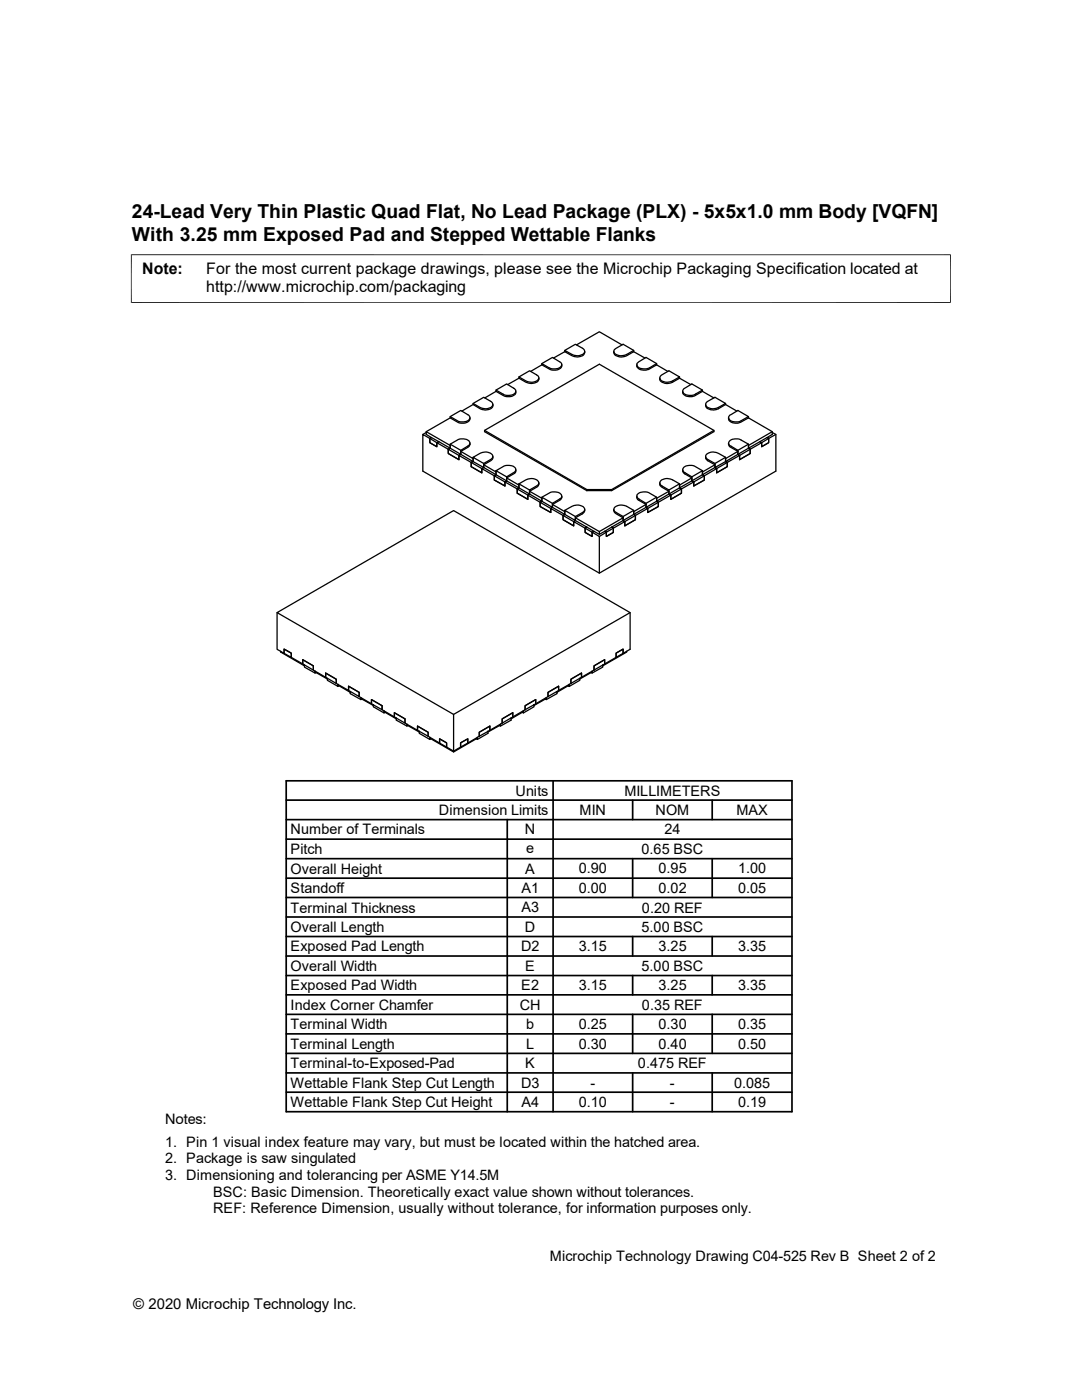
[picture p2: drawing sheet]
<svg xmlns="http://www.w3.org/2000/svg" width="216mm" height="279mm" viewBox="0 0 216 279" stroke-linecap="round" stroke-linejoin="round" font-family="sans-serif">
<g fill="none" stroke="#000" stroke-width=".25">
<path d="M99 77.9l2.1-1.3 1.4 .9a.71 .71 0 0 1 .4 .8 .71 .71 0 0 1-.7 .5l-1.4 .1-1.8-1v.2M102.9 78.1a1.1 1.1 0 0 1-1.5 1.1l-.8-.2-1.6-.9-2.3 1.3M103.5 75.2l1.4 .8a1.8 1.8 0 0 0 2.6-.6l-.3-.5-1.5-.9-2.2 1.2v.3M107.5 75.4a1.33 1.33 0 0 1-1.8 1.1l-.8-.2-1.4-.8-2.2 1.3M108.1 72.6l2.1-1.3 1.4 .9a.71 .71 0 0 1 .4 .8 .71 .71 0 0 1-.7 .5l-1.3 .1-1.9-1v.2M112.1 72.8a1.36 1.36 0 0 1-1.8 1.1l-.5-.2-1.7-.9-2.2 1.3M112.7 69.9l2.1-1.2 1.4 .8a.71 .71 0 0 1 .5 .8 .71 .71 0 0 1-.8 .6l-.5 .1-.8-.1-1.9-1v.3M115 68.8l4.6-2.6 4.5 2.6M116.7 70.1a1.03 1.03 0 0 1-1.2 1.1l-1.2-.1-1.6-.9-2.3 1.3M122.5 70.1a1.25 1.25 0 0 0 1.6 1.1l1-.2 1.3-.8 2.3 1.3M126.4 69.9l-1.3 .8a1.86 1.86 0 0 1-2.6-.5l.1-.4 1.7-1.1 2.1 1.2v.3M127.1 72.8a1.19 1.19 0 0 0 1.6 1.1l.7-.2 1.6-.9"/>
<path d="M131 72.6l-1.4 .8a2.01 2.01 0 0 1-2.5-.5v-.3l.2-.3 1.6-1 2.1 1.3v.2M131 72.8l2.3 1.3M131.7 75.4a1.29 1.29 0 0 0 1.8 1.1l.7-.2 1.4-.8M131.8 75.1l1.7-1.1 2.1 1.2-1.4 .8a1.89 1.89 0 0 1-2.5-.5zM135.6 75.2v.3M135.6 75.5l2.2 1.3M136.2 78.1a1.24 1.24 0 0 0 1.6 1.1l.8-.2 1.6-.9M140.2 77.9l-1.4 .8a1.94 1.94 0 0 1-2.6-.5l.3-.6 1.5-1 2.2 1.3v.2M140.2 78.1l2.3 1.3M85 86.1l4.8 2.8v.6l-.3 .2 2.1 1.2v.8l-2.1-1.2v-.8l.3-.2-2.3-1.4M85 86.3l-.6 .4M85.8 87.5l.3-.2 1.4 .8-.3 .2z"/>
<path d="M87.5 88.1l-.3 .2 2.3 1.4v.8l2.1 1.2v-.8l2.4 1.4v.8l2.1 1.3v-.9l2.5 1.5v.8l2.2 1.2v-.8l2.4 1.4v.8l2.1 1.3v-.9l2.5 1.4v.9l2.1 1.2v-.8l2.5 1.4v.8l2.1 1.2v-.8l2.3 1.3v.9l1.4 .8v-.9l1.4 .9v7.3M89.8 83.1l1.4 .8a1.94 1.94 0 0 0 2.6-.4l-.3-.7-1.6-.9-2.1 1.2v.3M89.8 88.6l1.4-.8a1.94 1.94 0 0 1 2.6 .5l-.3 .6-1.6 1M91.9 90.1l2.5 1.4v.6M93.8 88.4l-.1 .5-.2 .3-1.6 .9v.6v-.8l-2.1-1.3v.9l2.1 1.2-.3 .2 .3-.2 2.5 1.4-.4 .2 2.1 1.2v.9l-2.1-1.3v-.8l.4-.2M93.8 83.4a1.31 1.31 0 0 1-1.8 1.1l-.6-.2-1.6-.9-4.8 2.7v.6l1.1 .6-.3 .2v.8l1.4 .9v-.9v.9l-1.4-.9v-.8l-1.4-.8v7.3l35.2 20.4 35.2-20.4v-7.3l-.7-.4M94.4 80.5l1.4 .8a1.89 1.89 0 0 0 2.5-.5l-.2-.6-1.6-.9-2.1 1.2v.2M94.4 91.3l2.1 1.2 1.4-.8a.71 .71 0 0 0 .4-.8 .71 .71 0 0 0-.7-.6l-.8-.1-1 .3-1.4 .8v.8M94.4 92.1l2.1 1.2M96.5 93.3l2.5 1.4-.4 .3 2.2 1.2v.8l-2.2-1.2v-.8l.4-.3M96.5 92.5v.8l-.4 .2 .4-.2M96.5 92.8l2.5 1.4v.5"/>
<path d="M96.7 85.9l22.9-13.2 22.9 13.2v.2l-20.5 11.8h-4.9l-20.4-11.8zM96.7 85.9l20.4 11.8v.2M98.3 80.7a1.03 1.03 0 0 1-1.1 1.1l-1.2-.1-1.6-1-2.2 1.3M98.3 91.1v.4l-.2 .3-1.6 1v.5M99 93.9l2.1 1.3 1.4-.9a.71 .71 0 0 0 .4-.8 .71 .71 0 0 0-.7-.5l-1.1-.1-.5 .1-1.6 .9v.8M101.1 95.2v.8l-.3 .2 .3-.2 2.4 1.4-.3 .2 2.1 1.2v.9l-2.1-1.3v-.8l.3-.2M101.1 95.4l2.4 1.4v.6M102.9 93.7v.4l-.2 .3-1.6 1v.6l-2.1-1.3M103.5 96.6l2.2 1.2 1.4-.8a.71 .71 0 0 0 .4-.8 .71 .71 0 0 0-.7-.6l-.8-.1-1.1 .3-1.4 .8v.8M103.5 97.4l2.2 1.2M105.7 98l2.4 1.4v.6l-.3 .2 2.1 1.3v.8l-2.1-1.2v-.9l.3-.2-2.4-1.4M105.7 97.8v.8l-.4 .2 .4-.2"/>
<path d="M107.5 96.4l-.2 .7-1.6 .9v.6M108.1 99.2l2.1 1.3v.8l-.3 .2 .3-.2-2.1-1.3zM108.1 99.2l1.5-.8a1.87 1.87 0 0 1 2.5 .5v.3l-.3 .3-1.6 1M112.1 99v.4l-.3 .3-1.6 1M117.1 97.7h4.9v.2M127.1 99v.5l.2 .3 1.6 .9M131.7 96.4v.5l.2 .2 1.6 .9M133.5 98l-2.5 1.4v.6v-.8l-2.1 1.3-1.4-.9a.71 .71 0 0 1-.4-.8 .71 .71 0 0 1 .7-.5l1.4-.1 1.8 1M135.6 96.8l2.4-1.4v.6l-2.4 1.4zM135.6 97.4l.4 .2v.8l-2.1 1.3v-.9l2.1-1.2v.8l-2.1 1.3v-.9l-.4-.2v-.8M135.6 96.6l-2.1 1.2-1.4-.8a.71 .71 0 0 1-.4-.8 .71 .71 0 0 1 .7-.6l.8-.1 1 .3 1.4 .8v.8M135.6 97.4l-2.1 1.2v-.6"/>
<path d="M136.2 93.7v.4l.3 .4 1.5 .9M138 95.2v.8l2.2-1.3 .3 .3-2.1 1.2-.4-.2 .4 .2M138.4 96.2v.8l2.1-1.2v-.8v.8l-2.1 1.2zM138.4 96.2l-2.4 1.4-.4-.2M140.2 94.7l2.5-1.4 .3 .2-2.5 1.5zM140.8 91.1l.2 .6 1.7 1.1M140.8 80.7a1.23 1.23 0 0 0 1.6 1.1l.9-.2 1.5-.9M140.9 80.3l1.8-1 2.1 1.2-1.5 .8a1.89 1.89 0 0 1-2.5-.5zM142.5 85.9l-20.5 11.8M142.7 92.5v.8l2.1-1.2 .3 .2-2.1 1.2-.3-.2v-.5M142.7 92.8l-2.5 1.4v.5v-.8l-2.2 1.3-1.3-.9a.71 .71 0 0 1-.5-.8 .71 .71 0 0 1 .8-.5l1.3-.1 1.9 1M143 93.5v.9l2.1-1.3v-.8v.8l-2.1 1.3z"/>
<path d="M144.8 92.1l2.4-1.4 .4 .2-2.5 1.4zM144.8 80.5v.2M144.8 80.7l2.2 1.3M145.4 88.4l.1 .5 .2 .3 1.5 .9M145.4 83.4a1.25 1.25 0 0 0 1.6 1.1l.7-.2 1.7-.9M145.6 82.8l1.6-.9 2.2 1.2-1.5 .8a1.87 1.87 0 0 1-2.5-.4v-.4zM147.2 90.1l-2.4 1.4v.6v-.8l-2.1 1.2-1.5-.8a.71 .71 0 0 1-.4-.8 .71 .71 0 0 1 .8-.6l.5-.1 .8 .1 1.9 1M149.4 89.5l2.2-1.4 .4 .2-2.3 1.4zM149.4 89.5l.3 .2v.8l-2.1 1.2v-.8l2.1-1.2v.8l-2.1 1.2v-.8l-.4-.2v-.8M149.4 88.6l-2.2 1.3-1.4-.9a.71 .71 0 0 1-.4-.8 .71 .71 0 0 1 .7-.5l1.1-.1 .5 .1 1.7 .9v.9M149.4 83.4l4.7 2.7v.6l-1.1 .6 .4 .2 1.4-.8M149.4 89.5l-2.2 1.2v-.6"/>
<path d="M149.4 83.1v.3M151.6 88.1l1.4-.8 .4 .2v.8l-1.4 .9v-.9zM152 88.3l1.4-.8v.8l-1.4 .9zM154.1 86.1l-4.7 2.8v.6M110.2 100.7l2.5 1.4v.6l-2.5-1.4zM112.4 102.9l2.1 1.2v.8l-2.1-1.2v-.8l.3-.2zM112.7 101.9l2.1 1.2v.8l-.3 .2 .3-.2-2.1-1.2zM112.7 101.9l1.4-.9a1.89 1.89 0 0 1 2.6 .6l-.3 .6-1.6 .9M114.8 103.9l2.3 1.3-.3 .2 .3-.2 1.4 .8-.3 .2 .3-.2 1.1 .6 1-.6 .4 .2M114.8 103.9v-.6l4.8 2.8M116.7 101.6l-.1 .5-.4 .4-1.4 .8M116.8 105.4l1.4 .8v.9l-1.4-.8z"/>
<path d="M119.6 106.1v.5M120.6 106l1.4-.8 .4 .2-1.4 .8zM121 106.2l-1.4 .9M122 105.2l2.3-1.3 .4 .2-2.3 1.3zM122.4 105.4v.9l-1.4 .8v-.9M122.5 101.6l.1 .6 .2 .2 1.5 .9M124.3 103.3l-4.7 2.8M126.4 102.7l2.5-1.4 .3 .2-2.4 1.4zM126.4 102.7l.4 .2v.8l-2.1 1.2v-.8l2.1-1.2v.8l-2.1 1.2v-.8l-.4-.2v-.8M126.4 101.9l-2.1 1.2-1.4-.8a.71 .71 0 0 1-.4-.8 .71 .71 0 0 1 .7-.6l.8-.1 1.1 .2 1.3 .9v.8M126.4 102.7l-2.1 1.2v-.6M128.9 100.5v.8l2.1-1.3 .4 .2-2.2 1.3-.3-.2v-.6"/>
<path d="M128.9 100.7l-2.5 1.4v.6M129.2 101.5v.8l2.2-1.2v-.9v.9l-2.2 1.2zM131 100l2.5-1.4 .4 .2-2.5 1.4zM55.3 122.3l35.2-20.4 35.2 20.4-35.2 20.3zM55.3 122.3v7.3l1.4 .8v-.9l1.4 .8v.9l2.3 1.3v-.8l2.1 1.2v.8l2.5 1.5v-.9l2.1 1.3v.8l2.5 1.4v-.9l2.1 1.3v.8l2.4 1.5v-.9l2.1 1.2v.8l2.5 1.5v-.9l2.1 1.3v.8l2.5 1.5v-.9l2.1 1.2v.8l2.3 1.4v-.9l1.4 .9v.8l1.4 .8v-7.3M56 130v.1l4.7 2.8v-.2v.4l2.2 1.2v-.4v.2l2.4 1.4v-.1v.4l2.1 1.2v-.4v.1l2.5 1.5v-.2v.4l2.1 1.2 .2-.1M56.7 129.5l1.4 .8v.9l-1.4-.8zM60.4 131.7l2.1 1.2v.8l-2.1-1.2zM63.1 134.2l-.2 .1M65 134.3l2.1 1.3v.8l-2.1-1.2zM67.6 136.9l-.2 .1M69.6 136.9l2.1 1.3v.8l-2.1-1.2z"/>
<path d="M72 139.6v-.4v.2l2.5 1.4v-.2v.5l2.1 1.2 .2-.1M74.1 139.6l2.1 1.2v.8l-2.1-1.1zM108.8 139.5l.2 .1M109.3 138.2l2.2-1.3v.9l-2.2 1.2zM109.3 139l-2.4 1.5v-.9l-2.1 1.2v.8M113.4 136.9l.2 .1v-.4v.1l-2.5 1.5v-.2v.4l-2.1 1.2v-.4v.2l-2.4 1.4v-.2v.5l-2.2 1.2M113.9 135.6l2.1-1.3v.9l-2.1 1.2zM113.9 136.4l-2.4 1.4v-.9l-2.2 1.3v.8M117.9 134.2l.3 .1v-.4v.2l-2.5 1.4v-.1v.4l-2.1 1.2M118.5 132.9l2.1-1.2v.8l-2.1 1.2zM118.5 133.7l-2.5 1.5v-.9l-2.1 1.3v.8M122.9 130.3l1.4-.8v.9l-1.4 .8z"/>
<path d="M125.1 130v.1l-4.8 2.8v-.2v.4l-2.1 1.2M125.7 122.3v7.3l-1.4 .8v-.9l-1.4 .8v.9l-2.3 1.3v-.8l-2.1 1.2v.8M76.6 142.3v-.4v.1l2.5 1.5v-.2v.4l2.1 1.2 .2-.1M78.7 142.2l2.1 1.3v.8l-2.1-1.2zM81.2 144.9v-.4v.2l2.5 1.4v-.2v.4l2.1 1.3v-.4v.1l4.7 2.8M83.3 144.9l2.1 1.2v.8l-2.1-1.1zM86 147.4l-.2 .2M87.7 147.4l1.4 .9v.8l-1.4-.8zM91.9 148.3l1.4-.9v.9l-1.4 .8zM95.1 147.4l.1 .2M95.6 146.1l2.1-1.2v.9l-2.1 1.1zM99.7 144.8l.2 .1"/>
<path d="M100.2 143.5l2.1-1.3v.9l-2.1 1.2zM100.2 144.3l-2.5 1.5v-.9l-2.1 1.2v.8M104.2 142.2l.2 .1v-.4v.1l-2.4 1.5v-.2v.4l-2.1 1.2v-.4v.2l-2.5 1.4v-.2v.4l-2.2 1.3v-.4v.1l-4.7 2.8v-.2l1.4-.8v-.8l1.4-.9v.9l2.3-1.4M104.8 140.8l2.1-1.2v.9l-2.1 1.1zM104.8 141.6l-2.5 1.5v-.9l-2.1 1.3v.8"/>
</g>
<path d="M26.1 50.8h163.6M26.2 50.8v9.7M189.7 50.8v9.7M26.1 60.4h163.6" fill="none" stroke="#000" stroke-width=".2"/>
<g fill="none" stroke="#000" stroke-width=".34">
<path d="M57.1 159.7h100.9M57.1 155.8h100.9v66.1h-100.9zM110.4 155.8v66.1M126.2 159.7v3.9M142.1 159.7v3.9M57.1 175.3h100.9M57.1 171.4h100.9M57.1 167.5h100.9M57.1 163.6h100.9M57.1 179.1h100.9M101.2 163.6v58.3M126.2 171.4v7.7"/>
<path d="M142.1 171.4v7.7M57.1 186.9h100.9M57.1 183h100.9M57.1 194.7h100.9M57.1 190.8h100.9M57.1 198.5h100.9M126.2 186.9v3.9M126.2 194.7v3.8M142.1 186.9v3.9M142.1 194.7v3.8M57.1 206.3h100.9M57.1 214.1h100.9"/>
<path d="M57.1 210.2h100.9M57.1 218h100.9M57.1 202.4h100.9M126.2 202.4v7.8M126.2 214.1v7.8M142.1 202.4v7.8M142.1 214.1v7.8"/>
</g>
<g font-size="3.9">
<text x="26.3" y="43.5">24-Lead Very Thin Plastic Quad Flat, No Lead Package (PLX) - 5x5x1.0 mm Body [VQFN]</text>
<text x="26.3" y="48">With 3.25 mm Exposed Pad and Stepped Wettable Flanks</text>
</g>
<g font-size="3.2">
<text x="28.4" y="54.6">Note:</text>
<text x="41.1" y="54.6">For the most current package drawings, please see the Microchip Packaging Specification located at</text>
<text x="41.1" y="58.3">http://www.microchip.com/packaging</text>
</g>
<text font-size="3" x="26.6" y="261.3">© 2020 Microchip Technology Inc.</text>
<g font-size="2.9">
<text x="102.9" y="158.8">Units</text>
<text x="124.6" y="158.8">MILLIMETERS</text>
<text x="58" y="166.5">Number of Terminals</text>
<text x="87.5" y="162.7">Dimension Limits</text>
<text x="104.7" y="166.5">N</text>
<text x="115.7" y="162.7">MIN</text>
<text x="130.8" y="162.7">NOM</text>
<text x="132.6" y="166.5">24</text>
<text x="146.9" y="162.7">MAX</text>
<text x="58" y="170.4">Pitch</text>
<text x="105" y="170.2">e</text>
<text x="128" y="170.4">0.65 BSC</text>
<text x="58" y="174.3">Overall Height</text>
<text x="58" y="178.2">Standoff</text>
<text x="104.1" y="178.2">A1</text>
<text x="104.8" y="174.3">A</text>
<text x="115.5" y="178.2">0.00</text>
<text x="115.5" y="174.3">0.90</text>
<text x="131.4" y="178.2">0.02</text>
<text x="131.4" y="174.3">0.95</text>
<text x="147.3" y="178.2">0.05</text>
<text x="147.3" y="174.3">1.00</text>
<text x="58" y="182.1">Terminal Thickness</text>
<text x="58" y="186">Overall Length</text>
<text x="104.1" y="182.1">A3</text>
<text x="104.7" y="186">D</text>
<text x="128" y="186">5.00 BSC</text>
<text x="128.1" y="182.1">0.20 REF</text>
<text x="58" y="189.9">Exposed Pad Length</text>
<text x="104" y="189.9">D2</text>
<text x="115.5" y="189.9">3.15</text>
<text x="131.4" y="189.9">3.25</text>
<text x="147.3" y="189.9">3.35</text>
<text x="58" y="193.8">Overall Width</text>
<text x="58" y="197.7">Exposed Pad Width</text>
<text x="104" y="197.7">E2</text>
<text x="104.8" y="193.8">E</text>
<text x="115.5" y="197.7">3.15</text>
<text x="128" y="193.8">5.00 BSC</text>
<text x="131.4" y="197.7">3.25</text>
<text x="147.3" y="197.7">3.35</text>
<text x="58" y="201.5">Index Corner Chamfer</text>
<text x="103.7" y="201.5">CH</text>
<text x="128.1" y="201.5">0.35 REF</text>
<text x="58" y="205.4">Terminal Width</text>
<text x="58" y="209.3">Terminal Length</text>
<text x="105" y="205.4">b</text>
<text x="105" y="209.3">L</text>
<text x="115.5" y="209.3">0.30</text>
<text x="115.5" y="205.4">0.25</text>
<text x="131.4" y="205.4">0.30</text>
<text x="131.4" y="209.3">0.40</text>
<text x="147.3" y="209.3">0.50</text>
<text x="147.3" y="205.4">0.35</text>
<text x="58" y="213.2">Terminal-to-Exposed-Pad</text>
<text x="104.8" y="213.2">K</text>
<text x="127.3" y="213.2">0.475 REF</text>
<text x="58" y="217.1">Wettable Flank Step Cut Length</text>
<text x="58" y="221">Wettable Flank Step Cut Height</text>
<text x="104" y="217">D3</text>
<text x="104.1" y="221">A4</text>
<text x="115.5" y="221">0.10</text>
<text x="117.8" y="217.1">-</text>
<text x="133.7" y="217.1">-</text>
<text x="133.7" y="221">-</text>
<text x="146.5" y="217.1">0.085</text>
<text x="147.3" y="221">0.19</text>
<text x="32.9" y="224.3">Notes:</text>
<text x="32.9" y="228.9">1. Pin 1 visual index feature may vary, but must be located within the hatched area.</text>
<text x="32.9" y="232.2">2. Package is saw singulated</text>
<text x="32.9" y="235.5">3. Dimensioning and tolerancing per ASME Y14.5M</text>
<text x="42.5" y="238.8">BSC: Basic Dimension. Theoretically exact value shown without tolerances.</text>
<text x="42.5" y="242.1">REF: Reference Dimension, usually without tolerance, for information purposes only.</text>
<text x="109.7" y="251.6">Microchip Technology Drawing C04-525 Rev B Sheet 2 of 2</text>
</g>
</svg>
